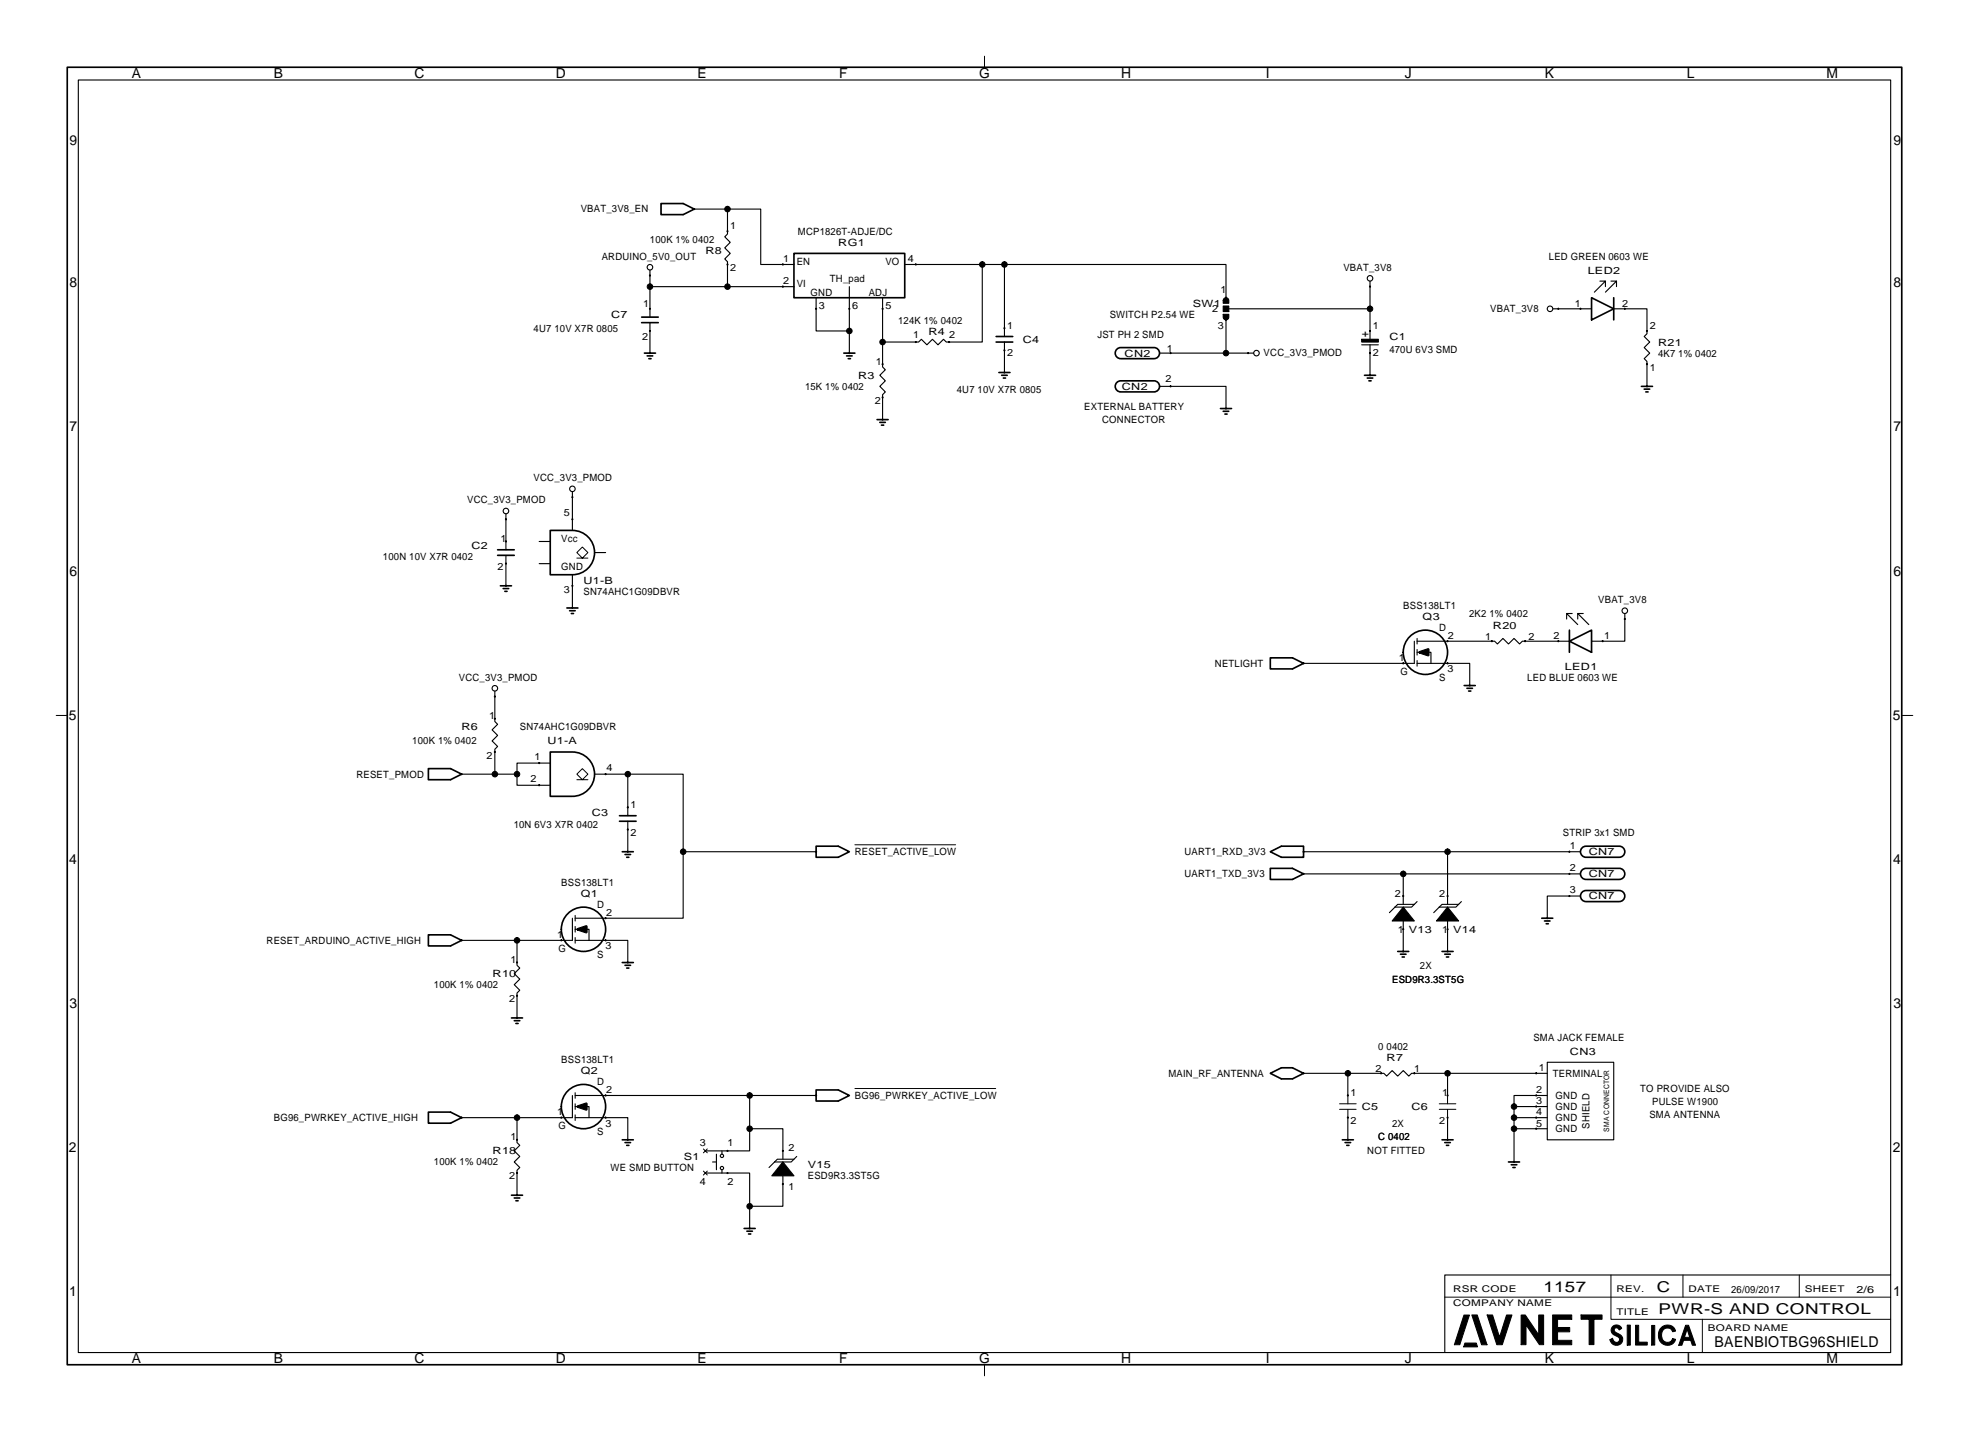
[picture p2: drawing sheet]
<svg xmlns="http://www.w3.org/2000/svg" width="451mm" height="328mm" viewBox="0 0 451 328" stroke-linecap="round" stroke-linejoin="round" font-family="sans-serif">
<g fill="none" stroke="#000" stroke-width=".25">
<path d="M18 18.3h415.5v291.8h-415.5zM159.2 47.9h7.6M166.8 47.9h7.6v12.7h7.6M166.8 47.9v5.7l-.6 .7 1.2 1.3-1.2 1.2 1.2 1.3-1.2 1.3 .6 .6v5.7M149 61.9v10.8M149 74v7M149 65.7h33M187.1 68.3v7.6h7.6M194.7 65.7v15.3M202.4 68.3v15.8l.6 .7-1.3 1.2 1.3 1.3-1.3 1.3 1.3 1.2-.6 .7v5.7M207.4 60.6h22.9M225.2 60.6v17.8h-8.2l-.7-.6-1.2 1.2-1.3-1.2-1.3 1.2-1.2-1.2-.7 .6h-8.2"/>
<path d="M230.3 60.6h50.8v7.7M230.3 60.6v16.5M230.3 78.4v7M281.1 70.8h33M281.1 73.3v7.7M312.2 79h3.8M314.1 64.4v13.4M314.1 79v7M356 70.8h8.9M366.8 64.4h1.3l-2.5 2.6M368.1 64.4v1.3M369.4 64.4h1.2l-2.5 2.6"/>
<path d="M370 70.8h7.6v5.7l-.6 .6 1.3 1.3-1.3 1.3 1.3 1.3-1.3 1.2 .6 .7v5.7M370.6 64.4v1.3M265.9 88.6h15.2v5.1M265.9 81h21.6M116 117.8v8.2M131.2 112.7v8.9M116 127.3v7M123.6 129.2h2.6M123.6 124.1h2.6M131.2 131.8v7.6M136.3 126.7h2.6M113.5 158.4v7l.6 .6-1.3 1.3 1.3 1.3-1.3 1.3 1.3 1.2-.6 .7v5.7"/>
<path d="M324.3 147v5.1h-25.4M324.9 152.1h12.1v5.1M324.9 149.5h3.2v2.6M324.9 147h17.8l.6 .6 1.3-1.2 1.3 1.2 1.2-1.2 1.3 1.2 .6-.6h10.8M324.9 146.4v1.2M324.9 148.9v1.3M324.9 151.4v1.3M359.2 140.6v1.3M360.5 140.6h-1.3l2.5 2.6M361.7 140.6v1.3M363 140.6h-1.3l2.6 2.6M372.5 140.6v6.4h-7.6"/>
<path d="M105.8 177.5h12.7M126.2 174.9h-7.7v5.1h7.7M136.3 177.5h7.6M143.9 177.5h12.7v17.8M143.9 177.5v9.5M143.9 188.3v7M187.1 195.3h-30.5v15.2h-24.7M298.9 195.3h63.5M331.9 195.3v12M105.8 215.6h12.7v5.7l.7 .6-1.3 1.3 1.3 1.3-1.3 1.2 1.3 1.3-.7 .6v5.8M131.2 210.5v5.1h-12.7M131.9 215.6h12v5.1"/>
<path d="M131.9 213h3.2v2.6M131.9 209.9v1.2M131.9 212.4v1.3M131.9 214.9v1.3M298.9 200.3h22.8v7M319.8 208l-1.2 1.2M321.7 200.3h40.7M321.7 211.1v7M324.3 207.3h-3.8l-.7 .7M324.9 206.7l-1.3 1.3h-3.8M330 208l-1.3 1.2M331.9 211.1v7"/>
<path d="M334.4 207.3h-3.8l-.6 .7M335.1 206.7l-1.3 1.3h-3.8M362.4 205.4h-7.6v5.1M118.5 256.2v5.7l.7 .7-1.3 1.2 1.3 1.3-1.3 1.3 1.3 1.2-.7 .7v5.7M131.2 251.1v5.1h-25.4M131.9 256.2h12v5.1M131.9 251.1h55.2M131.9 253.7h3.2v2.5M131.9 250.5v1.3M131.9 253v1.3M131.9 255.6v1.2M171.9 258.8h7.6v6.9"/>
<path d="M171.9 258.8v5h-10.2M171.9 251.1v7.7M298.9 246.1h10.1M309 256.2v5.1M331.9 246.1v5M331.9 256.2v5.1M347.1 253.7v12.7M347.1 258.8h7.7M347.1 253.7h7.7M347.1 256.2h7.7M354.8 243.5h15.2v17.8h-15.2zM354.8 251.1h-7.7v2.6"/>
<path d="M354.8 246.1h-31.2l-.6 .6-1.3-1.3-1.2 1.3-1.3-1.3-1.3 1.3-.6-.6h-8.3v5M161.7 268.9h10.2v7.6M163.4 266.4h.9M164.3 264.6v3.5M165.5 263.8v.8M165.5 268.1v.8M177.6 266.4l-1.3 1.2M179.5 269.5v7h-7.6v5.1M182 265.7h-3.8l-.6 .7M182.7 265.1l-1.3 1.3h-3.8M433.5 292.3h-102.2v17.8"/>
<circle cx="149" cy="61.3" r=".64"/>
<circle cx="314.1" cy="63.8" r=".64"/>
<circle cx="355.4" cy="70.8" r=".64"/>
<circle cx="288.1" cy="81" r=".64"/>
<circle cx="116" cy="117.1" r=".64"/>
<circle cx="131.2" cy="112.1" r=".64"/>
<circle cx="113.5" cy="157.8" r=".64"/>
<circle cx="372.5" cy="140" r=".64"/>
<circle cx="165.5" cy="265" r=".38"/>
<circle cx="165.5" cy="267.8" r=".38"/>
</g>
<g fill="#000" stroke="#000" stroke-width=".23">
<path d="M335.7 301.5h1.2l-2.2 6.8h-1.2z" fill-rule="evenodd"/>
<path d="M335.9 307.9h2.6l.3 .9h-3.2z" fill-rule="evenodd"/>
<path d="M337.5 301.4h1.2l2.3 6.9h-1.3z" fill-rule="evenodd"/>
<path d="M341 301.4h1.2l1.6 5.1 1.6-5.1h1.3l-2.2 6.9h-1.3z" fill-rule="evenodd"/>
<path d="M348.8 301.5h.9l3.1 4.5v-4.5h1.1v6.8h-.9l-3.1-4.6v4.6h-1.1z" fill-rule="evenodd"/>
<path d="M356 301.4h4.4v1h-3.3v1.9h2.8v1h-2.8v2h3.3v1h-4.4z" fill-rule="evenodd"/>
<path d="M362.5 301.4h4.8v1h-1.8v5.8h-1.1v-5.8h-1.9z" fill-rule="evenodd"/>
<path d="M369.8 304a1.3 1.3 0 0 1 2 .5l-.5 .4a.57 .57 0 0 0-.9-.5 .57 .57 0 0 0 .1 1 1.82 1.82 0 0 1 1.6 1.8 1.48 1.48 0 0 1-1.5 1.2 1.48 1.48 0 0 1-1.5-1.3l.6-.3a.81 .81 0 0 0 .7 .9 .81 .81 0 0 0 .9-.7l-.2-.4-1.4-.9a1.2 1.2 0 0 1 .1-1.7z" fill-rule="evenodd"/>
<path d="M373.1 303.8h.7v4.6h-.7z" fill-rule="evenodd"/>
<path d="M375 303.8h.7v3.9h2v.6h-2.7z" fill-rule="evenodd"/>
<path d="M378.7 303.8h.7v4.5h-.7z" fill-rule="evenodd"/>
<path d="M381 304.2a1.91 1.91 0 0 1 3.2 .9l-.7 .2a1.35 1.35 0 0 0-1.7-.8 1.35 1.35 0 0 0-.8 1.7l.1 .8a1.28 1.28 0 0 0 1.3 .7 1.28 1.28 0 0 0 1.1-.8l.7 .1a2.08 2.08 0 0 1-2.7 1.2 2.08 2.08 0 0 1-1.2-2.7l.3-.8z" fill-rule="evenodd"/>
<path d="M386.5 303.8l-1.6 4.6h.7l.4-1.1h1.7l.3 1.1h.8l-1.6-4.6zM386.8 304.7l.6 1.9h-1.2z" fill-rule="evenodd"/>
<circle cx="159.2" cy="47.9" r=".13"/>
<circle cx="166.8" cy="53" r=".13"/>
<circle cx="166.8" cy="47.9" r=".64"/>
<circle cx="149" cy="70.8" r=".13"/>
<circle cx="149" cy="63.2" r=".13"/>
<circle cx="149" cy="75.9" r=".13"/>
<circle cx="149" cy="65.7" r=".64"/>
<circle cx="166.8" cy="60.6" r=".13"/>
<circle cx="166.8" cy="65.7" r=".64"/>
<circle cx="179.5" cy="60.6" r=".13"/>
<circle cx="179.5" cy="65.7" r=".13"/>
<circle cx="187.1" cy="70.8" r=".13"/>
<circle cx="194.7" cy="70.8" r=".13"/>
<circle cx="194.7" cy="75.9" r=".64"/>
<circle cx="202.4" cy="70.8" r=".13"/>
<circle cx="202.4" cy="78.4" r=".64"/>
<circle cx="210" cy="60.6" r=".13"/>
<circle cx="210" cy="78.4" r=".13"/>
<circle cx="217.6" cy="78.4" r=".13"/>
<circle cx="225.2" cy="60.6" r=".64"/>
<circle cx="230.3" cy="75.2" r=".13"/>
<circle cx="230.3" cy="60.6" r=".64"/>
<circle cx="281.1" cy="68.3" r=".13"/>
<circle cx="281.1" cy="73.3" r=".13"/>
<circle cx="281.1" cy="70.8" r=".13"/>
<circle cx="314.1" cy="65.7" r=".13"/>
<circle cx="314.1" cy="75.9" r=".13"/>
<circle cx="314.1" cy="70.8" r=".64"/>
<circle cx="357.3" cy="70.8" r=".13"/>
<circle cx="362.4" cy="70.8" r=".13"/>
<circle cx="372.5" cy="70.8" r=".13"/>
<circle cx="377.6" cy="75.9" r=".13"/>
<circle cx="149" cy="81" r=".13"/>
<circle cx="194.7" cy="81" r=".13"/>
<circle cx="202.4" cy="83.5" r=".13"/>
<circle cx="202.4" cy="96.2" r=".13"/>
<circle cx="202.4" cy="91.1" r=".13"/>
<circle cx="230.3" cy="80.3" r=".13"/>
<circle cx="230.3" cy="85.4" r=".13"/>
<circle cx="268.4" cy="88.6" r=".13"/>
<circle cx="268.4" cy="81" r=".13"/>
<circle cx="281.1" cy="93.7" r=".13"/>
<circle cx="281.1" cy="81" r=".64"/>
<circle cx="286.2" cy="81" r=".13"/>
<circle cx="314.1" cy="86" r=".13"/>
<circle cx="314.1" cy="81" r=".13"/>
<circle cx="377.6" cy="88.6" r=".13"/>
<circle cx="377.6" cy="83.5" r=".13"/>
<circle cx="116" cy="119.1" r=".13"/>
<circle cx="131.2" cy="114" r=".13"/>
<circle cx="131.2" cy="119.1" r=".13"/>
<circle cx="116" cy="129.2" r=".13"/>
<circle cx="116" cy="124.1" r=".13"/>
<circle cx="116" cy="134.3" r=".13"/>
<circle cx="131.2" cy="134.3" r=".13"/>
<circle cx="131.2" cy="139.4" r=".13"/>
<circle cx="113.5" cy="159.7" r=".13"/>
<circle cx="298.9" cy="152.1" r=".13"/>
<circle cx="321.7" cy="152.1" r=".13"/>
<circle cx="331.9" cy="147" r=".13"/>
<circle cx="331.9" cy="152.1" r=".13"/>
<circle cx="337" cy="157.2" r=".13"/>
<circle cx="342.1" cy="147" r=".13"/>
<circle cx="349.7" cy="147" r=".13"/>
<circle cx="357.3" cy="147" r=".13"/>
<circle cx="367.5" cy="147" r=".13"/>
<circle cx="372.5" cy="141.9" r=".13"/>
<circle cx="105.8" cy="177.5" r=".13"/>
<circle cx="113.5" cy="164.8" r=".13"/>
<circle cx="113.5" cy="172.4" r=".13"/>
<circle cx="113.5" cy="177.5" r=".64"/>
<circle cx="118.5" cy="177.5" r=".64"/>
<circle cx="123.6" cy="174.9" r=".13"/>
<circle cx="138.9" cy="177.5" r=".13"/>
<circle cx="143.9" cy="177.5" r=".64"/>
<circle cx="123.6" cy="180" r=".13"/>
<circle cx="143.9" cy="190.2" r=".13"/>
<circle cx="143.9" cy="185.1" r=".13"/>
<circle cx="143.9" cy="195.3" r=".13"/>
<circle cx="156.6" cy="195.3" r=".64"/>
<circle cx="187.1" cy="195.3" r=".13"/>
<circle cx="298.9" cy="195.3" r=".13"/>
<circle cx="331.9" cy="195.3" r=".64"/>
<circle cx="359.8" cy="195.3" r=".13"/>
<circle cx="105.8" cy="215.6" r=".13"/>
<circle cx="118.5" cy="215.6" r=".64"/>
<circle cx="128.7" cy="215.6" r=".13"/>
<circle cx="138.9" cy="210.5" r=".13"/>
<circle cx="138.9" cy="215.6" r=".13"/>
<circle cx="298.9" cy="200.3" r=".13"/>
<circle cx="321.7" cy="213" r=".13"/>
<circle cx="321.7" cy="205.4" r=".13"/>
<circle cx="321.7" cy="218.1" r=".13"/>
<circle cx="321.7" cy="200.3" r=".64"/>
<circle cx="331.9" cy="218.1" r=".13"/>
<circle cx="331.9" cy="213" r=".13"/>
<circle cx="331.9" cy="205.4" r=".13"/>
<circle cx="354.8" cy="210.5" r=".13"/>
<circle cx="359.8" cy="200.3" r=".13"/>
<circle cx="359.8" cy="205.4" r=".13"/>
<circle cx="118.5" cy="233.4" r=".13"/>
<circle cx="118.5" cy="220.7" r=".13"/>
<circle cx="118.5" cy="228.3" r=".13"/>
<circle cx="143.9" cy="220.7" r=".13"/>
<circle cx="105.8" cy="256.2" r=".13"/>
<circle cx="118.5" cy="256.2" r=".64"/>
<circle cx="128.7" cy="256.2" r=".13"/>
<circle cx="138.9" cy="256.2" r=".13"/>
<circle cx="138.9" cy="251.1" r=".13"/>
<circle cx="171.9" cy="258.8" r=".64"/>
<circle cx="171.9" cy="251.1" r=".64"/>
<circle cx="187.1" cy="251.1" r=".13"/>
<circle cx="298.9" cy="246.1" r=".13"/>
<circle cx="309" cy="251.1" r=".13"/>
<circle cx="309" cy="256.2" r=".13"/>
<circle cx="309" cy="246.1" r=".64"/>
<circle cx="316.7" cy="246.1" r=".13"/>
<circle cx="324.3" cy="246.1" r=".13"/>
<circle cx="331.9" cy="251.1" r=".13"/>
<circle cx="331.9" cy="256.2" r=".13"/>
<circle cx="331.9" cy="246.1" r=".64"/>
<circle cx="347.1" cy="253.7" r=".64"/>
<circle cx="347.1" cy="256.2" r=".64"/>
<circle cx="347.1" cy="258.8" r=".64"/>
<circle cx="352.2" cy="256.2" r=".13"/>
<circle cx="352.2" cy="246.1" r=".13"/>
<circle cx="352.2" cy="251.1" r=".13"/>
<circle cx="352.2" cy="258.8" r=".13"/>
<circle cx="352.2" cy="253.7" r=".13"/>
<circle cx="118.5" cy="274" r=".13"/>
<circle cx="118.5" cy="261.3" r=".13"/>
<circle cx="118.5" cy="268.9" r=".13"/>
<circle cx="143.9" cy="261.3" r=".13"/>
<circle cx="166.8" cy="263.8" r=".13"/>
<circle cx="166.8" cy="268.9" r=".13"/>
<circle cx="171.9" cy="276.5" r=".64"/>
<circle cx="179.5" cy="271.5" r=".13"/>
<circle cx="179.5" cy="263.8" r=".13"/>
<circle cx="309" cy="261.3" r=".13"/>
<circle cx="331.9" cy="261.3" r=".13"/>
<circle cx="347.1" cy="266.4" r=".13"/>
<circle cx="171.9" cy="281.6" r=".13"/>
</g>
<g fill="none" stroke="#000" stroke-width=".23">
<path d="M225.7 12.9v2.5M132.3 127.9h1.2l-1.2-1.2 1.2-1.3 1.3 1.3-1.3 1.2h1.3M12.9 164h2.5M132.3 178.7h1.2l-1.2-1.2 1.2-1.3 1.3 1.3-1.3 1.2h1.3M436 164h2.6M196 193.7h23.1M196 249.5h32.3M307.1 253h3.8M307.1 254.3h3.8M309 251.1v1.9M309 254.3v1.9M330 253h3.8"/>
<path d="M330 254.3h3.8M331.9 251.1v1.9M331.9 254.3v1.9M161.3 263.4l.9 .9M161.3 268.5l.9 .9M162.2 263.4l-.9 .9M162.2 268.5l-.9 .9M331.3 297.4h102.2M369.4 292.3v10.1h64.1M385.9 292.3v5.1M412.5 292.3v5.1M225.7 312.9v2.5"/>
<path d="M390.3 302.4v7.7"/>
</g>
<g fill="none" stroke="#000" stroke-width=".38">
<path d="M15.4 15.4h420.6v297.5h-420.6zM151.6 46.7h5l2.6 1.2-2.6 1.3h-5zM182 58.1h25.4v10.2h-25.4zM147.1 72.7h3.8M147.1 74h3.8M228.4 77.1h3.8M228.4 78.4h3.8M256.2 79.9l.8-.2h7.6a1.27 1.27 0 0 1 1.3 1.3 1.27 1.27 0 0 1-1.3 1.2h-7.6a1.27 1.27 0 0 1-1.2-.9 1.27 1.27 0 0 1 .4-1.4zM364.9 68.3l5.1 2.5-5.1 2.5zM370 68.3v5M147.8 81h2.5M148.4 81.6h1.3"/>
<path d="M148.8 82.2h.5M193.5 81h2.5M194.1 81.6h1.3M194.5 82.2h.5M201.1 96.2h2.5M201.7 96.8h1.3M202.1 97.5h.5M229 85.4h2.6M229.7 86h1.2M230 86.7h.6M256.2 87.5l.8-.2h7.6a1.27 1.27 0 0 1 1.3 1.3 1.27 1.27 0 0 1-1.3 1.2h-7.6a1.27 1.27 0 0 1-1.2-.8 1.27 1.27 0 0 1 .4-1.5zM279.8 93.7h2.6"/>
<path d="M280.5 94.3h1.2M280.8 94.9h.6M312.9 86h2.5M313.5 86.7h1.3M313.9 87.3h.5M376.4 88.6h2.5M377 89.2h1.3M377.4 89.8h.5M114.1 126h3.8M114.1 127.3h3.8M114.7 134.3h2.6M115.4 134.9h1.2"/>
<path d="M115.7 135.6h.6M126.2 121.6h5a5.1 5.1 0 0 1 5.1 5.1 5.1 5.1 0 0 1-5.1 5.1h-5zM130 139.4h2.5M130.6 140h1.3M131 140.6h.5M291.3 150.8h5l2.6 1.3-2.6 1.2h-5zM335.7 157.2h2.6M336.3 157.8h1.3M336.7 158.4h.5M359.8 147l5.1-2.5v5zM359.8 144.5v5M98.2 176.2h5.1l2.5 1.3-2.5 1.2h-5.1z"/>
<path d="M126.2 172.4h5a5.1 5.1 0 0 1 5.1 5.1 5.1 5.1 0 0 1-5.1 5.1h-5zM142 187h3.8M142 188.3h3.8M142.7 195.3h2.5M143.3 195.9h1.3M143.7 196.5h.5M187.1 194h5.1l2.5 1.3-2.5 1.2h-5.1zM291.3 195.3l2.5-1.3h5.1v2.5h-5.1zM291.3 199.1h5l2.6 1.2-2.6 1.3h-5zM362.6 194.5l.7-.5h.4h7.6a1.27 1.27 0 0 1 1.2 1.3 1.27 1.27 0 0 1-1.2 1.2h-7.6a1.27 1.27 0 0 1-1.2-.7 1.27 1.27 0 0 1 .1-1.3zM362.9 199.3l.8-.2h7.6a1.27 1.27 0 0 1 1.2 1.2 1.27 1.27 0 0 1-1.2 1.3h-7.6a1.27 1.27 0 0 1-1.3-.9 1.27 1.27 0 0 1 .5-1.4zM98.2 214.3h5.1l2.5 1.3-2.5 1.2h-5.1z"/>
<path d="M320.5 218.1h2.5M321.1 218.7h1.3M321.5 219.4h.5M330.6 218.1h2.6M331.3 218.7h1.2M331.6 219.4h.6M353.5 210.5h2.5M354.1 211.1h1.3M354.5 211.8h.5M362.9 204.4l.8-.3h7.6a1.27 1.27 0 0 1 1.2 1.3 1.27 1.27 0 0 1-1.2 1.3h-7.6a1.27 1.27 0 0 1-1.3-.9 1.27 1.27 0 0 1 .5-1.4zM117.3 233.4h2.5M117.9 234h1.3"/>
<path d="M118.3 234.6h.5M142.7 220.7h2.5M143.3 221.3h1.3M143.7 221.9h.5M98.2 254.9h5.1l2.5 1.3-2.5 1.3h-5.1zM187.1 249.9h5.1l2.5 1.2-2.5 1.3h-5.1zM291.3 246.1l2.5-1.3h2.5l2.6 1.3-2.6 1.2h-2.5zM117.3 274h2.5M117.9 274.6h1.3M118.3 275.3h.5M142.7 261.3h2.5M143.3 261.9h1.3"/>
<path d="M143.7 262.6h.5M307.8 261.3h2.5M308.4 261.9h1.3M308.8 262.6h.5M330.6 261.3h2.6M331.3 261.9h1.2M331.6 262.6h.6M345.9 266.4h2.5M346.5 267h1.3M346.9 267.6h.5M170.6 281.6h2.6M171.2 282.2h1.3"/>
<path d="M171.6 282.9h.5"/>
<circle cx="326.8" cy="149.5" r="5.1"/>
<circle cx="133.8" cy="213" r="5.1"/>
<circle cx="133.8" cy="253.7" r="5.1"/>
</g>
<g fill="#000" stroke="#000" stroke-width=".25">
<path d="M321.7 208l2.6 3.1h-5.1zM331.9 208l2.5 3.1h-5zM179.5 266.4l2.5 3.1h-5z"/>
<path d="M280.7 68.4a.63 .63 0 0 1 .6-.1 .63 .63 0 0 1 .4 .6v.6h-1.2z" fill-rule="evenodd"/>
<path d="M280.5 72.1h1.2v.6a.64 .64 0 0 1-.6 .6 .64 .64 0 0 1-.6-.6z" fill-rule="evenodd"/>
<path d="M280.5 70.2h1.2v1.2h-1.2z" fill-rule="evenodd"/>
<path d="M312.2 77.8h3.8v.6h-3.8z" fill-rule="evenodd"/>
<path d="M325.4 149.4l2.1-.7 .1 .2v1.3l-.2 .1-1.9-.6z" fill-rule="evenodd"/>
<path d="M132.3 212.9l2.1-.7 .2 .2v1.3l-.2 .1-1.9-.6z" fill-rule="evenodd"/>
<path d="M132.3 253.6l2.1-.8 .2 .2v1.4l-.2 .1-1.9-.6z" fill-rule="evenodd"/>
</g>
<g font-size="3.4">
<text x="353.9" y="296.1">1157</text>
<text x="379.9" y="296.1">C</text>
<text x="380.3" y="301.2">PWR-S AND CONTROL</text>
<text x="393.1" y="308.8">BAENBIOTBG96SHIELD</text>
</g>
<g font-size="3.2">
<text x="30.2" y="17.9">A</text>
<text x="62.8" y="17.9">B</text>
<text x="95" y="17.9">C</text>
<text x="127.5" y="17.9">D</text>
<text x="160" y="17.9">E</text>
<text x="192.4" y="17.9">F</text>
<text x="224.5" y="17.9">G</text>
<text x="257.1" y="17.9">H</text>
<text x="290.2" y="17.9">I</text>
<text x="322.1" y="17.9">J</text>
<text x="354.2" y="17.9">K</text>
<text x="386.8" y="17.9">L</text>
<text x="418.8" y="17.9">M</text>
<text x="15.9" y="33.1">9</text>
<text x="434.1" y="33.1">9</text>
<text x="15.9" y="65.9">8</text>
<text x="434.1" y="65.9">8</text>
<text x="15.9" y="98.9">7</text>
<text x="434.1" y="98.9">7</text>
<text x="15.9" y="131.9">6</text>
<text x="434.1" y="131.9">6</text>
<text x="15.8" y="164.9">5</text>
<text x="434" y="164.9">5</text>
<text x="15.9" y="198">4</text>
<text x="434.1" y="198">4</text>
<text x="15.9" y="231">3</text>
<text x="434.1" y="231">3</text>
<text x="15.8" y="264">2</text>
<text x="434" y="264">2</text>
<text x="15.9" y="297">1</text>
<text x="434.1" y="297">1</text>
<text x="30.2" y="312.4">A</text>
<text x="62.8" y="312.4">B</text>
<text x="95" y="312.4">C</text>
<text x="127.5" y="312.4">D</text>
<text x="160" y="312.4">E</text>
<text x="192.4" y="312.4">F</text>
<text x="224.5" y="312.4">G</text>
<text x="257.1" y="312.4">H</text>
<text x="290.2" y="312.4">I</text>
<text x="322.1" y="312.4">J</text>
<text x="354.2" y="312.4">K</text>
<text x="386.8" y="312.4">L</text>
<text x="418.8" y="312.4">M</text>
</g>
<g font-size="2.3">
<text x="133.1" y="48.7">VBAT_3V8_EN</text>
<text x="167.4" y="52.5">1</text>
<text x="182.9" y="53.8">MCP1826T-ADJE/DC</text>
<text x="138" y="59.5">ARDUINO_5V0_OUT</text>
<text x="149" y="55.7">100K 1% 0402</text>
<text x="161.7" y="58.2">R8</text>
<text x="192.2" y="56.3">RG1</text>
<text x="355.1" y="59.6">LED GREEN 0603 WE</text>
<text x="167.4" y="62">2</text>
<text x="179.6" y="60">1</text>
<text x="179.6" y="65.1">2</text>
<text x="182.7" y="60.8">EN</text>
<text x="182.7" y="65.8">VI</text>
<text x="190.3" y="64.6">TH_pad</text>
<text x="203" y="60.8">VO</text>
<text x="208.1" y="60">4</text>
<text x="308" y="62">VBAT_3V8</text>
<text x="364" y="62.8">LED2</text>
<text x="147.5" y="70.3">1</text>
<text x="185.9" y="67.8">GND</text>
<text x="187.8" y="70.9">3</text>
<text x="195.4" y="70.9">6</text>
<text x="199.2" y="67.8">ADJ</text>
<text x="203" y="70.9">5</text>
<text x="273.5" y="70.3">SW1</text>
<text x="277.9" y="71.6">2</text>
<text x="279.8" y="67.1">1</text>
<text x="341.7" y="71.6">VBAT_3V8</text>
<text x="361.1" y="70.3">1</text>
<text x="371.9" y="70.3">2</text>
<text x="122.4" y="76">4U7 10V X7R 0805</text>
<text x="140.1" y="73">C7</text>
<text x="147.2" y="77.9">2</text>
<text x="205.9" y="74.2">124K 1% 0402</text>
<text x="209.3" y="77.4">1</text>
<text x="212.9" y="76.8">R4</text>
<text x="217.6" y="77.4">2</text>
<text x="230.9" y="75.4">1</text>
<text x="251.6" y="77.4">JST PH 2 SMD</text>
<text x="254.4" y="72.8">SWITCH P2.54 WE</text>
<text x="279.2" y="75.4">3</text>
<text x="312.2" y="77.3">+</text>
<text x="314.8" y="75.4">1</text>
<text x="318.6" y="77.9">C1</text>
<text x="378.3" y="75.5">2</text>
<text x="200.8" y="83.6">1</text>
<text x="230.9" y="81.7">2</text>
<text x="234.5" y="78.7">C4</text>
<text x="257.9" y="81.9">CN2</text>
<text x="267.5" y="80.6">1</text>
<text x="289.7" y="81.7">VCC_3V3_PMOD</text>
<text x="314.8" y="81.7">2</text>
<text x="318.6" y="81">470U 6V3 SMD</text>
<text x="380.2" y="79.3">R21</text>
<text x="380.2" y="81.9">4K7 1% 0402</text>
<text x="184.6" y="89.3">15K 1% 0402</text>
<text x="196.8" y="86.8">R3</text>
<text x="257.2" y="89.5">CN2</text>
<text x="267.3" y="87.6">2</text>
<text x="378.3" y="85">1</text>
<text x="200.6" y="92.5">2</text>
<text x="219.4" y="90.1">4U7 10V X7R 0805</text>
<text x="248.6" y="93.9">EXTERNAL BATTERY</text>
<text x="252.7" y="96.9">CONNECTOR</text>
<text x="122.4" y="110.3">VCC_3V3_PMOD</text>
<text x="107.1" y="115.4">VCC_3V3_PMOD</text>
<text x="129.3" y="118.4">5</text>
<text x="108.1" y="125.9">C2</text>
<text x="114.7" y="124.3">1</text>
<text x="128.7" y="124.3">Vcc</text>
<text x="87.8" y="128.5">100N 10V X7R 0402</text>
<text x="114.1" y="130.6">2</text>
<text x="128.7" y="130.6">GND</text>
<text x="129.3" y="136">3</text>
<text x="133.8" y="133.8">U1-B</text>
<text x="133.8" y="136.3">SN74AHC1G09DBVR</text>
<text x="321.7" y="139.5">BSS138LT1</text>
<text x="326.2" y="142">Q3</text>
<text x="336.9" y="141.5">2K2 1% 0402</text>
<text x="366.4" y="138.2">VBAT_3V8</text>
<text x="330" y="144.6">D</text>
<text x="332" y="146.4">2</text>
<text x="340.5" y="146.6">1</text>
<text x="342.3" y="144.1">R20</text>
<text x="350.4" y="146.6">2</text>
<text x="356.2" y="146.5">2</text>
<text x="367.8" y="146.5">1</text>
<text x="278.6" y="152.8">NETLIGHT</text>
<text x="320.8" y="151.5">1</text>
<text x="321.1" y="154.7">G</text>
<text x="331.9" y="154.1">3</text>
<text x="358.8" y="153.6">LED1</text>
<text x="105.2" y="156">VCC_3V3_PMOD</text>
<text x="330" y="156">S</text>
<text x="350.2" y="156.1">LED BLUE 0603 WE</text>
<text x="105.8" y="167.4">R6</text>
<text x="112.2" y="164.9">1</text>
<text x="119.2" y="167.4">SN74AHC1G09DBVR</text>
<text x="94.5" y="170.6">100K 1% 0402</text>
<text x="111.6" y="173.9">2</text>
<text x="125.5" y="170.6">U1-A</text>
<text x="81.7" y="178.2">RESET_PMOD</text>
<text x="121.7" y="179.3">2</text>
<text x="122.6" y="174.3">1</text>
<text x="139" y="176.8">4</text>
<text x="144.6" y="185.2">1</text>
<text x="117.8" y="189.8">10N 6V3 X7R 0402</text>
<text x="135.7" y="187.1">C3</text>
<text x="144.6" y="191.6">2</text>
<text x="358.3" y="191.6">STRIP 3x1 SMD</text>
<text x="196" y="196">RESET_ACTIVE_LOW</text>
<text x="271.6" y="196">UART1_RXD_3V3</text>
<text x="359.9" y="194.7">1</text>
<text x="364.3" y="196">CN7</text>
<text x="128.7" y="203">BSS138LT1</text>
<text x="271.6" y="201.1">UART1_TXD_3V3</text>
<text x="359.9" y="199.7">2</text>
<text x="364.3" y="201.1">CN7</text>
<text x="133.1" y="205.5">Q1</text>
<text x="137" y="208.1">D</text>
<text x="139" y="209.9">2</text>
<text x="319.8" y="205.5">2</text>
<text x="330" y="205.5">2</text>
<text x="359.9" y="204.8">3</text>
<text x="364.3" y="206.2">CN7</text>
<text x="127.7" y="215">1</text>
<text x="320.5" y="213.8">1</text>
<text x="323" y="213.8">V13</text>
<text x="330.6" y="213.8">1</text>
<text x="333.2" y="213.8">V14</text>
<text x="61.1" y="216.3">RESET_ARDUINO_ACTIVE_HIGH</text>
<text x="117" y="220.8">1</text>
<text x="128.1" y="218.2">G</text>
<text x="137" y="219.5">S</text>
<text x="138.9" y="217.6">3</text>
<text x="99.5" y="226.5">100K 1% 0402</text>
<text x="113" y="224">R10</text>
<text x="319.2" y="225.2">ESD9R3.3ST5G</text>
<text x="325.6" y="222.1">2X</text>
<text x="116.8" y="229.7">2</text>
<text x="351.6" y="238.6">SMA JACK FEMALE</text>
<text x="128.7" y="243.6">BSS138LT1</text>
<text x="315.4" y="245.7">2</text>
<text x="316" y="240.6">0 0402</text>
<text x="317.9" y="243.1">R7</text>
<text x="324.3" y="245.7">1</text>
<text x="352.9" y="245.6">1</text>
<text x="360" y="241.7">CN3</text>
<text x="133.1" y="246.2">Q2</text>
<text x="137" y="248.7">D</text>
<text x="139" y="250.5">2</text>
<text x="196" y="251.9">BG96_PWRKEY_ACTIVE_LOW</text>
<text x="267.9" y="246.8">MAIN_RF_ANTENNA</text>
<text x="309.7" y="251.3">1</text>
<text x="330.6" y="251.3">1</text>
<text x="352.2" y="250.6">2</text>
<text x="356" y="246.8">TERMINAL</text>
<text x="356.7" y="251.9">GND</text>
<text x="376.1" y="250.3">TO PROVIDE ALSO</text>
<text x="62.8" y="257">BG96_PWRKEY_ACTIVE_HIGH</text>
<text x="127.7" y="255.6">1</text>
<text x="309.7" y="257.6">2</text>
<text x="312.2" y="254.4">C5</text>
<text x="323.6" y="254.4">C6</text>
<text x="330" y="257.6">2</text>
<text x="352.2" y="253.2">3</text>
<text x="352.2" y="255.7">4</text>
<text x="356.7" y="257">GND</text>
<text x="356.7" y="254.4">GND</text>
<text x="378.2" y="256.2">SMA ANTENNA</text>
<text x="378.8" y="253.3">PULSE W1900</text>
<text x="117" y="261.4">1</text>
<text x="128.1" y="258.9">G</text>
<text x="137" y="260.2">S</text>
<text x="138.9" y="258.3">3</text>
<text x="160.5" y="262.7">3</text>
<text x="166.8" y="262.7">1</text>
<text x="180.8" y="264">2</text>
<text x="316" y="261.4">C 0402</text>
<text x="319.2" y="258.3">2X</text>
<text x="352.2" y="258.3">5</text>
<text x="356.7" y="259.5">GND</text>
<text x="364.4" y="258.8" transform="rotate(-90 364.4 258.8)">SHIELD</text>
<text x="99.5" y="267.1">100K 1% 0402</text>
<text x="113" y="264.6">R18</text>
<text x="140" y="268.4">WE SMD BUTTON</text>
<text x="156.8" y="265.9">S1</text>
<text x="185.2" y="267.8">V15</text>
<text x="313.5" y="264.6">NOT FITTED</text>
<text x="116.8" y="270.3">2</text>
<text x="160.5" y="271.6">4</text>
<text x="166.8" y="271.6">2</text>
<text x="180.8" y="272.9">1</text>
<text x="185.2" y="270.3">ESD9R3.3ST5G</text>
<text x="396.9" y="296.4">26/09/2017</text>
<text x="425.6" y="296.4">2/6</text>
</g>
<g font-size="2.1">
<text x="333.2" y="296.3">RSR CODE</text>
<text x="333.2" y="299.4">COMPANY NAME</text>
<text x="370.6" y="296.3">REV.</text>
<text x="387.1" y="296.3">DATE</text>
<text x="413.8" y="296.3">SHEET</text>
<text x="370.6" y="301.3">TITLE</text>
<text x="391.6" y="305.1">BOARD NAME</text>
</g>
<text font-size="1.7" x="369" y="259.4" transform="rotate(-90 369 259.4)">SMA CONNECTOR</text>
</svg>
